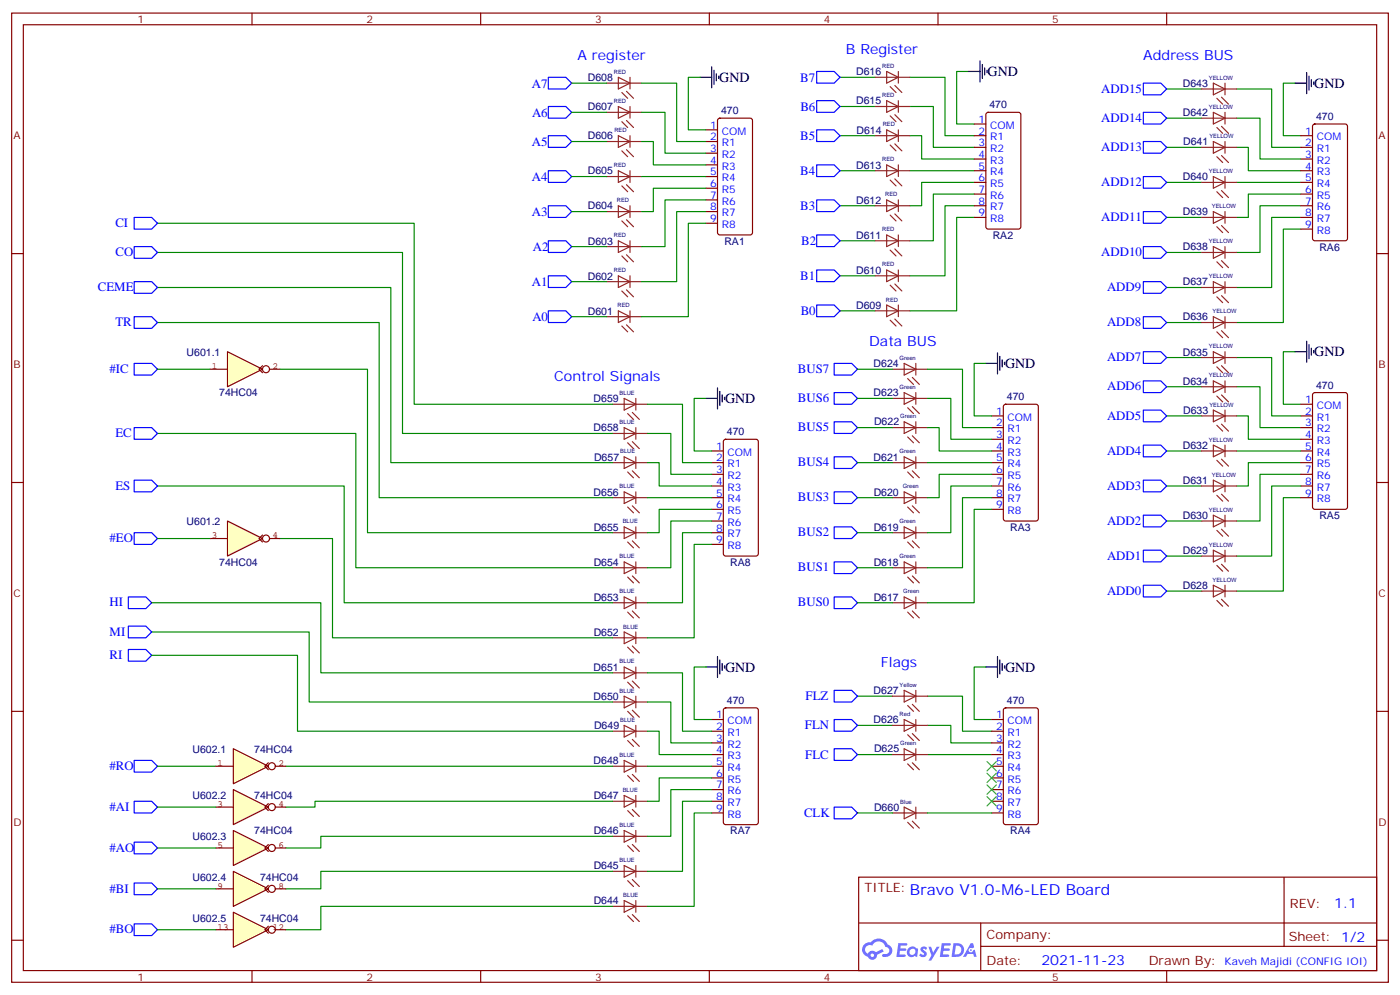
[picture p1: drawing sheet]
<svg xmlns="http://www.w3.org/2000/svg" width="423mm" height="301mm" viewBox="0 0 423 301" stroke-linecap="round" stroke-linejoin="round" font-family="sans-serif">
<g fill="none" stroke="#870000" stroke-width=".35">
<path d="M3.5 4h416.3v292.8h-416.3zM7.1 7.5h409.2v285.7h-409.2zM76.2 4v3.5M145.3 4v3.5M214.5 4v3.5M283.6 4v3.5M352.8 4v3.5M3.5 76.6h3.6M416.3 76.6h3.5M3.5 145.8h3.6M416.3 145.8h3.5M3.5 214.9h3.6"/>
<path d="M416.3 214.9h3.5M259.6 265h156.7v28.2h-156.7zM259.7 278.9h156.4M296.6 278.9v14.1M388.3 265v20.9M3.5 284.1h3.6M76.2 293.2v3.6M145.3 293.2v3.6M214.5 293.2v3.6M283.6 293.2v3.6M296.6 285.9h119.5M352.8 293.2v3.6"/>
<path d="M416.3 284.1h3.5"/>
</g>
<g fill="#5487ff">
<path d="M278.6 286.2a1.22 1.22 0 0 1 1.7 .2l-.3 .6a.47 .47 0 0 0-.4-.4 .47 .47 0 0 0-.5 .2l.2 .2a1.14 1.14 0 0 1 .7 1.8 1.14 1.14 0 0 1-1.9 0l-.2-.2 .5-.6 .7 .5a.29 .29 0 0 0 .4-.3 .29 .29 0 0 0-.3-.3 1.04 1.04 0 0 1-.6-1.7z"/>
<path d="M271.6 284.9h2.4l.3 .2-.1 .5-1.8 .1-.2 .8h1.6l.3 .4-.4 .4h-1.6l-.1 1.1h1.7l.2 .3-.2 .3-2.7 .1z"/>
<path d="M284.8 284.9h2.3l.4 .2-.2 .5-1.8 .1-.1 .8h1.5l.3 .4-.4 .4h-1.5l-.2 1.1h1.7l.2 .3-.2 .3-2.6 .1z"/>
<path d="M293.5 284.9h.7l.4 1.3-.6 .3a.69 .69 0 0 0-1.1 .3 .69 .69 0 0 0 .5 .9 .69 .69 0 0 0 .9-.6l.4-.2 .6 2.2h-.8l-.2-.9h-1.7l-.5 .9h-.9z"/>
<path d="M280.8 286h.7l.7 1.8 1.1-1.8h.8l-2.5 4.2h-.9l1-1.5z"/>
<path d="M288.3 284.9l-.6 4.2h1.4a2.11 2.11 0 0 0 2.4-2.1 2.11 2.11 0 0 0-2.5-2.1zM289 285.7a1.43 1.43 0 0 1 1.7 1.6 1.43 1.43 0 0 1-2 1.1z"/>
<path d="M274.6 286.6a1.54 1.54 0 0 0 0 2.1 1.54 1.54 0 0 0 2.1 .1l.6 .3 .3-2.3-.1-.3h-.5a1.49 1.49 0 0 0-2.4 .1zM274.9 287.6a.95 .95 0 0 1 1.9 0 .95 .95 0 0 1-1.9 0z"/>
<path d="M261.4 285.3a2.18 2.18 0 0 0 1 3.7 1.44 1.44 0 0 0 1.7 .9 1.44 1.44 0 0 0 1.1-1.4l2-1-.4-.8-1.9 1a1.47 1.47 0 0 0-2.5 .4 1.39 1.39 0 0 1-.6-1.9 1.39 1.39 0 0 1 2-.5 2.12 2.12 0 0 1 2.1-1.3 2.12 2.12 0 0 1 1.9 1.7 1.14 1.14 0 0 1 1.1 1.4 1.14 1.14 0 0 1-1.6 .7 .43 .43 0 0 0-.6 .4 .43 .43 0 0 0 .4 .5 1.98 1.98 0 0 0 2.6-1.2 1.98 1.98 0 0 0-1.3-2.6 3.1 3.1 0 0 0-5.2-.6l-.9 .1zM263.2 288.6a.55 .55 0 0 1 1.1 0 .55 .55 0 0 1-1.1 0z"/>
<circle cx="293.6" cy="287" r=".26"/>
</g>
<g fill="none" stroke="#8c2424" stroke-width=".35">
<path d="M183.4 33.9h10.6M183.4 25.1h10.6M187 23.4l3.5 1.7-3.5 1.8zM187 32.2l3.5 1.7-3.5 1.8zM188 36.8l1.8 1.7M188 27.9l1.8 1.8M189.4 36.4l2.2 2.1M189.4 27.6l2.2 2.1M190.5 23.4v3.5M190.5 32.2v3.5M264.6 23.4h10.6M264.6 32.2h10.6"/>
<path d="M268.1 21.6l3.5 1.8-3.5 1.7zM268.1 30.4l3.5 1.8-3.5 1.7zM268.1 39.2l3.5 1.8-3.5 1.8zM269.2 26.2l1.7 1.7M269.2 35l1.7 1.8M270.6 25.8l2.1 2.1M270.6 34.6l2.1 2.2M271.6 21.6v3.5M271.6 30.4v3.5M271.6 39.2v3.6M363.4 26.9h10.5M363.4 35.7h10.5"/>
<path d="M366.9 25.1l3.5 1.8-3.5 1.7zM366.9 33.9l3.5 1.8-3.5 1.8zM367.9 29.7l1.8 1.8M367.9 38.5l1.8 1.8M369.4 29.4l2.1 2.1M369.4 38.2l2.1 2.1M370.4 25.1v3.5M370.4 33.9v3.6M183.4 53.3h10.6M183.4 42.8h10.6M187 41l3.5 1.8-3.5 1.7zM187 51.6l3.5 1.7-3.5 1.8z"/>
<path d="M188 56.2l1.8 1.7M188 45.6l1.8 1.7M189.4 55.8l2.2 2.1M189.4 45.2l2.2 2.1M190.5 41v3.5M190.5 51.6v3.5M264.6 41h10.6M264.6 51.6h10.6M268.1 49.8l3.5 1.8-3.5 1.7zM269.2 43.8l1.7 1.8M269.2 54.4l1.7 1.8M270.6 43.5l2.1 2.1"/>
<path d="M270.6 54l2.1 2.2M271.6 49.8v3.5M363.4 44.5h10.5M363.4 55.1h10.5M366.9 42.8l3.5 1.7-3.5 1.8zM366.9 53.3l3.5 1.8-3.5 1.8zM367.9 47.3l1.8 1.8M367.9 57.9l1.8 1.8M369.4 47l2.1 2.1M369.4 57.6l2.1 2.1M370.4 42.8v3.5M370.4 53.3v3.6"/>
<path d="M183.4 63.9h10.6M183.4 74.5h10.6M187 62.2l3.5 1.7-3.5 1.8zM187 72.7l3.5 1.8-3.5 1.8zM188 66.7l1.8 1.8M188 77.3l1.8 1.8M189.4 66.4l2.2 2.1M189.4 77l2.2 2.1M190.5 62.2v3.5M190.5 72.7v3.6M264.6 72.7h10.6M264.6 62.2h10.6"/>
<path d="M268.1 60.4l3.5 1.8-3.5 1.7zM268.1 71l3.5 1.7-3.5 1.8zM269.2 75.6l1.7 1.7M269.2 65l1.7 1.7M270.6 75.2l2.1 2.1M270.6 64.6l2.1 2.1M271.6 60.4v3.5M271.6 71v3.5M363.4 76.3h10.5M363.4 65.7h10.5M366.9 63.9l3.5 1.8-3.5 1.8zM366.9 74.5l3.5 1.8-3.5 1.7z"/>
<path d="M367.9 79.1l1.8 1.8M367.9 68.5l1.8 1.8M369.4 78.7l2.1 2.2M369.4 68.2l2.1 2.1M370.4 63.9v3.6M370.4 74.5v3.5M183.4 95.7h10.6M183.4 85.1h10.6M187 83.3l3.5 1.8-3.5 1.8zM187 93.9l3.5 1.8-3.5 1.7zM188 98.5l1.8 1.8M188 87.9l1.8 1.8"/>
<path d="M189.4 98.1l2.2 2.2M189.4 87.6l2.2 2.1M190.5 83.3v3.6M190.5 93.9v3.5M264.6 83.3h10.6M264.6 93.9h10.6M268.1 92.1l3.5 1.8-3.5 1.8zM268.1 81.6l3.5 1.7-3.5 1.8zM269.2 86.1l1.7 1.8M269.2 96.7l1.7 1.8M270.6 85.8l2.1 2.1M270.6 96.4l2.1 2.1"/>
<path d="M271.6 81.6v3.5M271.6 92.1v3.6M363.4 86.9h10.5M363.4 97.4h10.5M366.9 85.1l3.5 1.8-3.5 1.7zM366.9 95.7l3.5 1.7-3.5 1.8zM367.9 89.7l1.8 1.7M369.4 89.3l2.1 2.1M369.4 99.9l2.1 2.1M370.4 85.1v3.5M370.4 95.7v3.5M269.9 111.5h10.6"/>
<path d="M273.4 109.8l3.5 1.7-3.5 1.8zM273.4 118.6l3.5 1.8-3.5 1.7zM274.5 114.4l1.7 1.7M275.9 114l2.1 2.1M276.9 109.8v3.5M276.9 118.6v3.5M363.4 108h10.5M363.4 116.8h10.5M366.9 106.3l3.5 1.7-3.5 1.8zM366.9 115.1l3.5 1.7-3.5 1.8zM367.9 100.3l1.8 1.7M367.9 110.8l1.8 1.8"/>
<path d="M367.9 119.7l1.8 1.7M369.4 110.5l2.1 2.1M369.4 119.3l2.1 2.1M370.4 106.3v3.5M370.4 115.1v3.5M185.2 139.8h10.6M185.2 131h10.6M185.2 122.1h10.6M188.7 138l3.6 1.8-3.6 1.7zM188.7 120.4l3.6 1.7-3.6 1.8zM188.7 129.2l3.6 1.8-3.6 1.7zM189.8 133.8l1.8 1.7"/>
<path d="M189.8 125l1.8 1.7M191.2 133.4l2.1 2.1M191.2 124.6l2.1 2.1M192.3 120.4v3.5M192.3 129.2v3.5M192.3 138v3.5M269.9 139.8h10.6M269.9 129.2h10.6M269.9 120.4h10.6M273.4 127.4l3.5 1.8-3.5 1.8zM273.4 138l3.5 1.8-3.5 1.7zM274.5 132l1.7 1.8"/>
<path d="M274.5 123.2l1.7 1.8M275.9 131.7l2.1 2.1M275.9 122.8l2.1 2.2M276.9 127.4v3.6M276.9 138v3.5M363.4 125.7h10.5M363.4 136.2h10.5M366.9 123.9l3.5 1.8-3.5 1.7zM366.9 134.5l3.5 1.7-3.5 1.8zM367.9 128.5l1.8 1.7M367.9 139.1l1.8 1.7M369.4 128.1l2.1 2.1"/>
<path d="M369.4 138.7l2.1 2.1M370.4 123.9v3.5M370.4 134.5v3.5M185.2 150.4h10.6M188.7 148.6l3.6 1.8-3.6 1.7zM188.7 159.2l3.6 1.7-3.6 1.8zM189.8 153.2l1.8 1.7M189.8 142.6l1.8 1.8M191.2 152.8l2.1 2.1M191.2 142.2l2.1 2.2M192.3 148.6v3.5M192.3 159.2v3.5"/>
<path d="M269.9 150.4h10.6M273.4 148.6l3.5 1.8-3.5 1.7zM273.4 159.2l3.5 1.7-3.5 1.8zM274.5 153.2l1.7 1.7M274.5 142.6l1.7 1.8M275.9 152.8l2.1 2.1M275.9 142.2l2.1 2.2M276.9 148.6v3.5M276.9 159.2v3.5M363.4 157.4h10.5M363.4 146.8h10.5M366.9 145.1l3.5 1.7-3.5 1.8z"/>
<path d="M366.9 155.6l3.5 1.8-3.5 1.8zM367.9 149.6l1.8 1.8M369.4 159.9l2.1 2.1M369.4 149.3l2.1 2.1M370.4 145.1v3.5M370.4 155.6v3.6M185.2 160.9h10.6M185.2 171.5h10.6M188.7 169.8l3.6 1.7-3.6 1.8zM189.8 163.8l1.8 1.7M189.8 174.3l1.8 1.8M191.2 163.4l2.1 2.1"/>
<path d="M191.2 174l2.1 2.1M192.3 169.8v3.5M269.9 160.9h10.6M269.9 171.5h10.6M273.4 169.8l3.5 1.7-3.5 1.8zM274.5 163.8l1.7 1.7M274.5 174.3l1.7 1.8M275.9 163.4l2.1 2.1M275.9 174l2.1 2.1M276.9 169.8v3.5M363.4 168h10.5M363.4 178.6h10.5"/>
<path d="M366.9 166.2l3.5 1.8-3.5 1.8zM366.9 176.8l3.5 1.8-3.5 1.7zM367.9 170.8l1.8 1.8M367.9 160.2l1.8 1.8M369.4 170.5l2.1 2.1M370.4 166.2v3.6M370.4 176.8v3.5M185.2 182.1h10.6M185.2 192.7h10.6M188.7 180.3l3.6 1.8-3.6 1.8zM188.7 190.9l3.6 1.8-3.6 1.8zM189.8 195.5l1.8 1.8"/>
<path d="M189.8 184.9l1.8 1.8M191.2 195.2l2.1 2.1M191.2 184.6l2.1 2.1M192.3 180.3v3.6M192.3 190.9v3.6M269.9 182.1h10.6M273.4 180.3l3.5 1.8-3.5 1.8zM274.5 184.9l1.7 1.8M275.9 184.6l2.1 2.1M276.9 180.3v3.6M367.9 181.4l1.8 1.8M369.4 181l2.1 2.2"/>
<path d="M185.2 212.1h10.6M185.2 203.3h10.6M188.7 201.5l3.6 1.8-3.6 1.7zM188.7 210.3l3.6 1.8-3.6 1.8zM188.7 219.1l3.6 1.8-3.6 1.8zM189.8 214.9l1.8 1.8M189.8 206.1l1.8 1.8M191.2 214.6l2.1 2.1M191.2 205.7l2.1 2.2M192.3 201.5v3.5M192.3 210.3v3.6M192.3 219.1v3.6"/>
<path d="M185.2 231.5h10.6M185.2 220.9h10.6M188.7 229.7l3.6 1.8-3.6 1.8zM189.8 234.3l1.8 1.8M189.8 223.7l1.8 1.8M191.2 234l2.1 2.1M191.2 223.4l2.1 2.1M192.3 229.7v3.6M185.2 242.1h10.6M185.2 252.7h10.6M188.7 240.3l3.6 1.8-3.6 1.7zM188.7 250.9l3.6 1.8-3.6 1.7z"/>
<path d="M189.8 244.9l1.8 1.8M189.8 255.5l1.8 1.7M191.2 244.5l2.1 2.2M191.2 255.1l2.1 2.1M192.3 240.3v3.5M192.3 250.9v3.5M185.2 273.8h10.6M185.2 263.2h10.6M188.7 261.5l3.6 1.7-3.6 1.8zM188.7 272.1l3.6 1.7-3.6 1.8zM189.8 276.6l1.8 1.8M189.8 266.1l1.8 1.7"/>
<path d="M191.2 276.3l2.1 2.1M191.2 265.7l2.1 2.1M192.3 261.5v3.5M192.3 272.1v3.5"/>
</g>
<g fill="none" stroke="#870000" stroke-width=".35">
<path d="M213.4 39.2h3.6M217.2 35.9l.5-.2h9.1l.7 .4v34.2l-.4 .6-9.4 .1-.7-.5v-34.1zM294.6 37.5h3.5M298.3 34.1l.5-.2h9.2l.6 .5 .1 34.1-.5 .7h-9.4l-.6-.4-.1-34.2zM397.1 37.7l.5-.2h9.2l.6 .4 .1 34.1-.5 .7h-9.4l-.7-.4v-34.1zM213.4 42.8h3.6M213.4 46.3h3.6M213.4 49.8h3.6M213.4 53.3h3.6M213.4 56.9h3.6M294.6 41h3.5M294.6 44.5h3.5"/>
<path d="M294.6 48h3.5M294.6 51.6h3.5M294.6 55.1h3.5M294.6 58.6h3.5M393.3 41h3.6M393.3 44.5h3.6M393.3 48h3.6M393.3 51.6h3.6M393.3 55.1h3.6M393.3 58.6h3.6M213.4 60.4h3.6M213.4 63.9h3.6"/>
<path d="M213.4 67.5h3.6M294.6 62.2h3.5M294.6 65.7h3.5M393.3 62.2h3.6M393.3 65.7h3.6M393.3 69.2h3.6M397.1 118.8l.5-.2h9.2l.6 .4 .1 34.2-.5 .6-9.4 .1-.7-.5v-34.1zM215.2 136.2h3.5M215.2 139.8h3.5M219 132.9l.4-.2h9.2l.7 .4v34.2l-.5 .6-9.4 .1-.6-.5-.1-34.1zM299.9 125.7h3.5M299.9 129.2h3.5"/>
<path d="M299.9 132.7h3.5M299.9 136.2h3.5M299.9 139.8h3.5M303.6 122.3l.5-.2h9.2l.6 .5 .1 34.1-.5 .7h-9.4l-.7-.5v-34.1zM393.3 125.7h3.6M393.3 129.2h3.6M393.3 132.7h3.6M393.3 136.2h3.6M393.3 139.8h3.6M393.3 122.1h3.6M215.2 143.3h3.5M215.2 146.8h3.5"/>
<path d="M215.2 150.4h3.5M215.2 153.9h3.5M215.2 157.4h3.5M299.9 143.3h3.5M299.9 146.8h3.5M299.9 150.4h3.5M299.9 153.9h3.5M393.3 143.3h3.6M393.3 146.8h3.6M393.3 150.4h3.6M215.2 160.9h3.5M215.2 164.5h3.5"/>
<path d="M215.2 217.4h3.5M219 214.1l.4-.2h9.2l.7 .4v34.1l-.5 .7h-9.4l-.6-.4-.1-34.1zM215.2 220.9h3.5M215.2 224.4h3.5M215.2 228h3.5M215.2 231.5h3.5M215.2 235h3.5M215.2 238.5h3.5M215.2 242.1h3.5M215.2 245.6h3.5"/>
</g>
<g fill="none" stroke="#008700" stroke-width=".35">
<path d="M172.9 25.1h10.5M172.9 33.9h10.5M194 25.1h10.6v17.7h8.8M194 33.9h7.1v12.4h12.3M211.7 23.4h-3.6v15.8h5.3M254 32.2h10.6M254 23.4h10.6M275.2 32.2h7v12.3h12.4M275.2 23.4h10.6v17.6h8.8M292.8 21.6h-3.5v15.9h5.3M352.8 35.7h10.6M352.8 26.9h10.6"/>
<path d="M373.9 35.7h7.1v12.3h12.3M373.9 26.9h10.6v17.6h8.8M391.6 25.1h-3.5v15.9h5.2M172.9 53.3h10.5M172.9 42.8h10.5M194 42.8h3.6v7h15.8M194 53.3h19.4M213.4 56.9h-15.8v7h-3.6M254 51.6h10.6M254 41h10.6M275.2 41h3.5v7h15.9M275.2 51.6h19.4"/>
<path d="M294.6 58.6h-12.4v14.1h-7M294.6 55.1h-15.9v7.1h-3.5M352.8 55.1h10.6M352.8 44.5h10.6M373.9 44.5h3.6v7.1h15.8M373.9 55.1h19.4M393.3 58.6h-15.8v7.1h-3.6M47.6 67.5h77.6v54.6h60M47.6 76.3h74.1v54.7h63.5M172.9 63.9h10.5M172.9 74.5h10.5M213.4 60.4h-12.3v14.1h-7.1"/>
<path d="M213.4 63.9h-8.8v21.2h-10.6M213.4 67.5h-5.3v28.2h-14.1M254 72.7h10.6M254 62.2h10.6M294.6 65.7h-5.3v28.2h-14.1M294.6 62.2h-8.8v21.1h-10.6M352.8 76.3h10.6M352.8 65.7h10.6M393.3 69.2h-5.2v28.2h-14.2M393.3 65.7h-8.8v21.2h-10.6M393.3 62.2h-12.3v14.1h-7.1M47.6 86.9h70.6v52.9h67"/>
<path d="M47.6 97.4h67.1v53h70.5M172.9 85.1h10.5M172.9 95.7h10.5M254 93.9h10.6M254 83.3h10.6M352.8 97.4h10.6M352.8 86.9h10.6M259.3 111.5h10.6M280.5 111.5h10.5v17.7h8.9M298.1 109.8h-3.5v15.9h5.3M352.8 116.8h10.6M352.8 108h10.6"/>
<path d="M373.9 116.8h7.1v12.4h12.3M373.9 108h10.6v17.7h8.8M391.6 106.3h-3.5v15.8h5.2M47.6 131h60v40.5h77.6M195.8 122.1h10.6v17.7h8.8M195.8 131h7v12.3h12.4M195.8 139.8h3.5v7h15.9M213.4 120.4h-3.5v15.8h5.3M259.3 139.8h10.6M259.3 120.4h10.6M259.3 129.2h10.6M280.5 120.4h7v12.3h12.4"/>
<path d="M280.5 129.2h3.5v7h15.9M280.5 139.8h19.4M352.8 136.2h10.6M352.8 125.7h10.6M373.9 125.7h3.6v7h15.8M373.9 136.2h19.4M393.3 139.8h-15.8v7h-3.6M47.6 146.8h56.5v35.3h81.1M195.8 150.4h19.4M215.2 153.9h-15.9v7h-3.5M215.2 157.4h-12.4v14.1h-7M259.3 150.4h10.6"/>
<path d="M299.9 143.3h-15.9v7.1h-3.5M299.9 146.8h-12.4v14.1h-7M299.9 150.4h-8.9v21.1h-10.5M299.9 153.9h-5.3v28.2h-14.1M352.8 157.4h10.6M352.8 146.8h10.6M393.3 150.4h-5.2v28.2h-14.2M393.3 146.8h-8.8v21.2h-10.6M393.3 143.3h-12.3v14.1h-7.1M84.7 162.7h15.8v30h84.7M215.2 160.9h-8.8v21.2h-10.6M215.2 164.5h-5.3v28.2h-14.1"/>
<path d="M259.3 160.9h10.6M259.3 171.5h10.6M352.8 178.6h10.6M352.8 168h10.6M45.9 190.9h47.6v21.2h91.7M259.3 182.1h10.6M195.8 203.3h10.6v17.6h8.8M195.8 212.1h7v12.3h12.4M213.4 201.5h-3.5v15.9h5.3M86.4 231.5h98.8M195.8 220.9h3.5v7.1h15.9M195.8 231.5h19.4"/>
<path d="M215.2 235h-15.9v7.1h-3.5M215.2 238.5h-12.4v14.2h-7M185.2 242.1h-90v1.7h-8.8M185.2 252.7h-88.2v3.5h-10.6M215.2 242.1h-8.8v21.1h-10.6M215.2 245.6h-5.3v28.2h-14.1M185.2 263.2h-88.2v5.3h-10.6M185.2 273.8h-88.2v7.1h-10.6"/>
</g>
<g fill="none" stroke="#000" stroke-width=".35">
<path d="M296.3 18.4v6.4M297 19.5v4.2M211.7 23.4h3.5M215.2 20.2v6.3M215.9 21.2v4.3M216.6 22.3v2.1M217.3 23v.7M292.8 21.6h3.5M297.7 20.5v2.1M298.4 21.2v.7M391.6 25.1h3.5M395.1 21.9v6.4"/>
<path d="M395.8 23v4.2M396.5 24.1v2.1M397.2 24.8v.7M217 117.2v6.3M217.7 118.3v4.2M218.4 119.3v2.1M298.1 109.8h3.5M301.6 106.6v6.4M302.3 107.7v4.2M303 108.7v2.1M303.7 109.4v.7M391.6 106.3h3.5"/>
<path d="M395.1 103.1v6.3M395.8 104.1v4.3M396.5 105.2v2.1M397.2 105.9v.7M213.4 120.4h3.6M219.1 120v.7M217 198.3v6.4M217.7 199.4v4.2M213.4 201.5h3.6M218.4 200.4v2.2M219.1 201.2v.7"/>
</g>
<g fill="none" stroke="#00f" stroke-width=".35">
<path d="M165.8 23.4h5.3l1.8 1.7-1.8 1.8h-5.3zM165.8 32.2h5.3l1.8 1.7-1.8 1.8h-5.3zM246.9 39.2h5.3l1.8 1.8-1.8 1.8h-5.3zM246.9 30.4h5.3l1.8 1.8-1.8 1.7h-5.3zM246.9 21.6h5.3l1.8 1.8-1.8 1.7h-5.3zM345.7 33.9h5.3l1.8 1.8-1.8 1.8h-5.3zM345.7 25.1h5.3l1.8 1.8-1.8 1.7h-5.3zM165.8 41h5.3l1.8 1.8-1.8 1.7h-5.3zM165.8 51.6h5.3l1.8 1.7-1.8 1.8h-5.3zM246.9 49.8h5.3l1.8 1.8-1.8 1.7h-5.3zM345.7 53.3h5.3l1.8 1.8-1.8 1.8h-5.3zM345.7 42.8h5.3l1.8 1.7-1.8 1.8h-5.3z"/>
<path d="M40.6 74.5h5.3l1.7 1.8-1.7 1.7h-5.3zM40.6 65.7h5.3l1.7 1.8-1.7 1.7h-5.3zM165.8 62.2h5.3l1.8 1.7-1.8 1.8h-5.3zM165.8 72.7h5.3l1.8 1.8-1.8 1.8h-5.3zM246.9 71h5.3l1.8 1.7-1.8 1.8h-5.3zM246.9 60.4h5.3l1.8 1.8-1.8 1.7h-5.3zM345.7 74.5h5.3l1.8 1.8-1.8 1.7h-5.3zM345.7 63.9h5.3l1.8 1.8-1.8 1.8h-5.3zM40.6 95.7h5.3l1.7 1.7-1.7 1.8h-5.3zM40.6 85.1h5.3l1.7 1.8-1.7 1.7h-5.3zM165.8 83.3h5.3l1.8 1.8-1.8 1.8h-5.3zM165.8 93.9h5.3l1.8 1.8-1.8 1.7h-5.3z"/>
<path d="M246.9 92.1h5.3l1.8 1.8-1.8 1.8h-5.3zM246.9 81.6h5.3l1.8 1.7-1.8 1.8h-5.3zM345.7 95.7h5.3l1.8 1.7-1.8 1.8h-5.3zM345.7 85.1h5.3l1.8 1.8-1.8 1.7h-5.3zM40.6 109.8h5.3l1.7 1.7-1.7 1.8h-5.3zM252.2 109.8h5.3l1.8 1.7-1.8 1.8h-5.3zM252.2 118.6h5.3l1.8 1.8-1.8 1.7h-5.3zM345.7 115.1h5.3l1.8 1.7-1.8 1.8h-5.3zM345.7 106.3h5.3l1.8 1.7-1.8 1.8h-5.3zM40.6 129.2h5.3l1.7 1.8-1.7 1.7h-5.3zM252.2 127.4h5.3l1.8 1.8-1.8 1.8h-5.3zM252.2 138h5.3l1.8 1.8-1.8 1.7h-5.3z"/>
<path d="M345.7 134.5h5.3l1.8 1.7-1.8 1.8h-5.3zM345.7 123.9h5.3l1.8 1.8-1.8 1.7h-5.3zM40.6 145.1h5.3l1.7 1.7-1.7 1.8h-5.3zM252.2 148.6h5.3l1.8 1.8-1.8 1.7h-5.3zM252.2 159.2h5.3l1.8 1.7-1.8 1.8h-5.3zM345.7 155.6h5.3l1.8 1.8-1.8 1.8h-5.3zM345.7 145.1h5.3l1.8 1.7-1.8 1.8h-5.3zM40.6 160.9h5.3l1.7 1.8-1.7 1.8h-5.3zM252.2 169.8h5.3l1.8 1.7-1.8 1.8h-5.3zM345.7 176.8h5.3l1.8 1.8-1.8 1.7h-5.3zM345.7 166.2h5.3l1.8 1.8-1.8 1.8h-5.3zM38.8 196.2h5.3l1.8 1.8-1.8 1.7h-5.3z"/>
<path d="M38.8 189.2h5.3l1.8 1.7-1.8 1.8h-5.3zM38.8 180.3h5.3l1.8 1.8-1.8 1.8h-5.3zM252.2 180.3h5.3l1.8 1.8-1.8 1.8h-5.3zM40.6 229.7h5.3l1.7 1.8-1.7 1.8h-5.3zM40.6 254.4h5.3l1.7 1.8-1.7 1.8h-5.3zM40.6 242.1h5.3l1.7 1.7-1.7 1.8h-5.3zM40.6 279.1h5.3l1.7 1.8-1.7 1.7h-5.3zM40.6 266.8h5.3l1.7 1.7-1.7 1.8h-5.3z"/>
</g>
<path d="M68.8 106.3l10.6 5.2-10.6 5.3z" fill="#ffffc2" stroke="#850000" stroke-width=".35"/>
<g fill="none" stroke="#850000" stroke-width=".35">
<path d="M63.5 111.5h5.3M79.4 110.5l-1.1 1 1.1 1.1M81.5 111.5h3.2"/>
<circle cx="80.4" cy="111.5" r="1.06"/>
</g>
<path d="M68.8 157.4l10.6 5.3-10.6 5.3z" fill="#ffffc2" stroke="#850000" stroke-width=".35"/>
<g fill="none" stroke="#850000" stroke-width=".35">
<path d="M63.5 162.7h5.3M79.4 161.6l-1.1 1.1 1.1 1.1M81.5 162.7h3.2"/>
<circle cx="80.4" cy="162.7" r="1.06"/>
</g>
<path d="M47.6 111.5h15.9M84.7 111.5h26.4v49.4h74.1M47.6 162.7h15.9M45.9 198h44.1v22.9h95.2M45.9 182.1h51.1v21.2h88.2M47.6 231.5h17.7" fill="none" stroke="#008700" stroke-width=".35"/>
<path d="M70.6 226.2l10.5 5.3-10.5 5.3z" fill="#ffffc2" stroke="#850000" stroke-width=".35"/>
<g fill="none" stroke="#850000" stroke-width=".35">
<path d="M65.3 231.5h5.3M81.1 230.4l-1 1.1 1 1.1M83.3 231.5h3.1"/>
<circle cx="82.2" cy="231.5" r="1.06"/>
</g>
<path d="M70.6 238.5l10.5 5.3-10.5 5.3z" fill="#ffffc2" stroke="#850000" stroke-width=".35"/>
<g fill="none" stroke="#850000" stroke-width=".35">
<path d="M65.3 243.8h5.3M81.1 242.8l-1 1 1 1.1M83.3 243.8h3.1"/>
<circle cx="82.2" cy="243.8" r="1.06"/>
</g>
<path d="M70.6 250.9l10.5 5.3-10.5 5.3z" fill="#ffffc2" stroke="#850000" stroke-width=".35"/>
<g fill="none" stroke="#850000" stroke-width=".35">
<path d="M65.3 256.2h5.3M81.1 255.1l-1 1.1 1 1M83.3 256.2h3.1"/>
<circle cx="82.2" cy="256.2" r="1.06"/>
</g>
<path d="M70.6 263.2l10.5 5.3-10.5 5.3z" fill="#ffffc2" stroke="#850000" stroke-width=".35"/>
<g fill="none" stroke="#850000" stroke-width=".35">
<path d="M65.3 268.5h5.3M81.1 267.5l-1 1 1 1.1M83.3 268.5h3.1"/>
<circle cx="82.2" cy="268.5" r="1.06"/>
</g>
<path d="M70.6 275.6l10.5 5.3-10.5 5.3z" fill="#ffffc2" stroke="#850000" stroke-width=".35"/>
<g fill="none" stroke="#850000" stroke-width=".35">
<path d="M81.1 279.8l-1 1.1 1 1M65.3 280.9h5.3M83.3 280.9h3.1"/>
<circle cx="82.2" cy="280.9" r="1.06"/>
</g>
<g fill="none" stroke="#008700" stroke-width=".35">
<path d="M259.3 219.1h10.6M259.3 210.3h10.6M280.5 219.1h7v5.3h12.4M280.5 210.3h10.5v10.6h8.9M298.1 201.5h-3.5v15.9h5.3M259.3 228h10.6M280.5 228h19.4M47.6 243.8h17.7M47.6 256.2h17.7M259.3 245.6h10.6M280.5 245.6h19.4M47.6 268.5h17.7"/>
<path d="M47.6 280.9h17.7"/>
</g>
<path d="M252.2 217.4h5.3l1.8 1.7-1.8 1.8h-5.3zM252.2 208.6h5.3l1.8 1.7-1.8 1.8h-5.3zM252.2 226.2h5.3l1.8 1.8-1.8 1.7h-5.3zM252.2 243.8h5.3l1.8 1.8-1.8 1.8h-5.3z" fill="none" stroke="#00f" stroke-width=".35"/>
<path d="M301.6 198.3v6.4M302.3 199.4v4.2M298.1 201.5h3.5M303 200.4v2.2M303.7 201.2v.7" fill="none" stroke="#000" stroke-width=".35"/>
<path d="M299.9 217.4h3.5M303.6 214.1l.5-.2h9.2l.6 .4 .1 34.1-.5 .7h-9.4l-.7-.4v-34.1zM299.9 220.9h3.5M299.9 224.4h3.5M299.9 228h3.5M299.9 231.5h3.5M299.9 235h3.5M299.9 238.5h3.5M299.9 242.1h3.5M299.9 245.6h3.5" fill="none" stroke="#870000" stroke-width=".35"/>
<g fill="none" stroke="#8c2424" stroke-width=".35">
<path d="M269.9 210.3h10.6M269.9 219.1h10.6M273.4 208.6l3.5 1.7-3.5 1.8zM273.4 217.4l3.5 1.7-3.5 1.8zM274.5 213.1l1.7 1.8M275.9 212.8l2.1 2.1M276.9 208.6v3.5M276.9 217.4v3.5M269.9 228h10.6M273.4 226.2l3.5 1.8-3.5 1.7zM274.5 222l1.7 1.7M274.5 230.8l1.7 1.8"/>
<path d="M275.9 221.6l2.1 2.1M275.9 230.4l2.1 2.2M276.9 226.2v3.5M269.9 245.6h10.6M273.4 243.8l3.5 1.8-3.5 1.8zM274.5 248.4l1.7 1.8M275.9 248.1l2.1 2.1M276.9 243.8v3.6"/>
</g>
<path d="M298.4 230.1l2.9 2.8M298.4 233.6l2.9 2.8M298.4 237.1l2.9 2.9M301.3 230.1l-2.9 2.8M301.3 233.6l-2.9 2.8M301.3 237.1l-2.9 2.9M298.4 240.7l2.9 2.8M301.3 240.7l-2.9 2.8" fill="none" stroke="#3c3" stroke-width=".35"/>
<text font-size="4.6" fill="#00f" x="275.2" y="270.3">Bravo V1.0-M6-LED Board</text>
<g font-size="4.2" fill="#00f">
<text x="255.8" y="16.3">B Register</text>
<text x="174.6" y="18.1">A register</text>
<text x="345.7" y="18.1">Address BUS</text>
<text x="262.8" y="104.5">Data BUS</text>
<text x="167.6" y="115.1">Control Signals</text>
<text x="266.3" y="201.5">Flags</text>
<text x="403.4" y="274.3">1.1</text>
<text x="314.9" y="291.6">2021-11-23</text>
</g>
<g font-size="4.2">
<text x="298.6" y="23">GND</text>
<text x="217.5" y="24.7">GND</text>
<text x="397.4" y="26.5">GND</text>
<text x="397.4" y="107.6">GND</text>
<text x="303.9" y="111.2">GND</text>
<text x="219.3" y="121.7">GND</text>
<text x="219.3" y="202.9">GND</text>
<text x="303.9" y="202.9">GND</text>
</g>
<g font-size="3.9" fill="#00f">
<text x="160.8" y="26.5">A7</text>
<text x="242" y="24.8">B7</text>
<text x="333" y="28">ADD15</text>
<text x="160.9" y="35.3">A6</text>
<text x="242" y="33.6">B6</text>
<text x="333" y="36.8">ADD14</text>
<text x="160.8" y="44.2">A5</text>
<text x="242" y="42.4">B5</text>
<text x="333" y="45.6">ADD13</text>
<text x="242" y="53">B4</text>
<text x="160.8" y="54.7">A4</text>
<text x="333" y="56.2">ADD12</text>
<text x="160.8" y="65.3">A3</text>
<text x="242" y="63.6">B3</text>
<text x="34.9" y="68.6">CI</text>
<text x="333" y="66.8">ADD11</text>
<text x="34.9" y="77.4">CO</text>
<text x="161.1" y="75.9">A2</text>
<text x="242.3" y="74.1">B2</text>
<text x="333" y="77.4">ADD10</text>
<text x="29.6" y="88">CEME</text>
<text x="160.8" y="86.5">A1</text>
<text x="242" y="84.7">B1</text>
<text x="334.7" y="88">ADD9</text>
<text x="242.1" y="95.3">B0</text>
<text x="34.9" y="98.6">TR</text>
<text x="161" y="97.1">A0</text>
<text x="334.7" y="98.6">ADD8</text>
<text x="33.1" y="112.7">#IC</text>
<text x="241.3" y="112.7">BUS7</text>
<text x="334.7" y="109.1">ADD7</text>
<text x="334.8" y="118">ADD6</text>
<text x="241.3" y="121.5">BUS6</text>
<text x="241.3" y="130.3">BUS5</text>
<text x="334.7" y="126.8">ADD5</text>
<text x="34.9" y="132.1">EC</text>
<text x="334.7" y="137.4">ADD4</text>
<text x="241.3" y="140.9">BUS4</text>
<text x="34.9" y="147.9">ES</text>
<text x="334.7" y="147.9">ADD3</text>
<text x="241.3" y="151.5">BUS3</text>
<text x="334.7" y="158.5">ADD2</text>
<text x="33.1" y="163.8">#EO</text>
<text x="241.3" y="162.1">BUS2</text>
<text x="241.3" y="172.6">BUS1</text>
<text x="334.7" y="169.1">ADD1</text>
<text x="334.7" y="179.7">ADD0</text>
<text x="33.1" y="183.2">HI</text>
<text x="241.3" y="183.2">BUS0</text>
<text x="33.1" y="192">MI</text>
<text x="33.1" y="199.1">RI</text>
<text x="243.6" y="211.6">FLZ</text>
<text x="243.4" y="220.4">FLN</text>
<text x="33.1" y="232.6">#RO</text>
<text x="243.5" y="229.2">FLC</text>
<text x="33.1" y="245">#AI</text>
<text x="243.1" y="246.8">CLK</text>
<text x="33.1" y="257.3">#AO</text>
<text x="33.1" y="269.7">#BI</text>
<text x="33.1" y="282">#BO</text>
</g>
<g font-size="3.9" fill="#800">
<text x="261.4" y="269.6">TITLE:</text>
<text x="390" y="274.3">REV:</text>
<text x="298.3" y="283.8">Company:</text>
<text x="389.7" y="284.4">Sheet: 1/2</text>
<text x="298.3" y="291.5">Date:</text>
<text x="347.4" y="291.6">Drawn By:</text>
</g>
<g font-size="3.2" fill="#800">
<text x="41.6" y="6.9">1</text>
<text x="110.8" y="6.9">2</text>
<text x="179.9" y="6.9">3</text>
<text x="249.1" y="6.9">4</text>
<text x="318.2" y="6.9">5</text>
<text x="4.1" y="42.1">A</text>
<text x="416.8" y="42.1">A</text>
<text x="4.1" y="111.2">B</text>
<text x="416.8" y="111.2">B</text>
<text x="4.1" y="180.3">C</text>
<text x="416.8" y="180.3">C</text>
<text x="4.1" y="249.5">D</text>
<text x="416.8" y="249.5">D</text>
<text x="41.6" y="296.2">1</text>
<text x="110.8" y="296.2">2</text>
<text x="179.9" y="296.2">3</text>
<text x="249.1" y="296.2">4</text>
<text x="318.2" y="296.2">5</text>
</g>
<g font-size="3.2" fill="#000080">
<text x="258.9" y="22.7">D616</text>
<text x="177.7" y="24.5">D608</text>
<text x="357.7" y="26.3">D643</text>
<text x="177.7" y="33.3">D607</text>
<text x="218" y="34.5">470</text>
<text x="258.9" y="31.6">D615</text>
<text x="299.2" y="32.7">470</text>
<text x="357.7" y="35.1">D642</text>
<text x="259" y="40.4">D614</text>
<text x="397.9" y="36.3">470</text>
<text x="177.8" y="42.1">D606</text>
<text x="357.8" y="43.9">D641</text>
<text x="177.7" y="52.7">D605</text>
<text x="258.9" y="50.9">D613</text>
<text x="357.7" y="54.5">D640</text>
<text x="177.8" y="63.3">D604</text>
<text x="258.9" y="61.5">D612</text>
<text x="357.7" y="65">D639</text>
<text x="177.8" y="73.9">D603</text>
<text x="219.1" y="73.9">RA1</text>
<text x="258.9" y="72.1">D611</text>
<text x="300.2" y="72.2">RA2</text>
<text x="357.7" y="75.6">D638</text>
<text x="399" y="75.7">RA6</text>
<text x="258.9" y="82.7">D610</text>
<text x="177.8" y="84.5">D602</text>
<text x="357.7" y="86.2">D637</text>
<text x="177.7" y="95.1">D601</text>
<text x="258.9" y="93.3">D609</text>
<text x="357.7" y="96.8">D636</text>
<text x="56.4" y="107.4">U601.1</text>
<text x="357.7" y="107.4">D635</text>
<text x="264.2" y="110.9">D624</text>
<text x="66.3" y="119.8">74HC04</text>
<text x="264.2" y="119.8">D623</text>
<text x="357.7" y="116.2">D634</text>
<text x="397.9" y="117.4">470</text>
<text x="179.5" y="121.5">D659</text>
<text x="304.5" y="120.9">470</text>
<text x="357.8" y="125">D633</text>
<text x="179.5" y="130.3">D658</text>
<text x="219.8" y="131.5">470</text>
<text x="264.3" y="128.5">D622</text>
<text x="357.7" y="135.6">D632</text>
<text x="179.6" y="139.1">D657</text>
<text x="264.2" y="139.1">D621</text>
<text x="179.5" y="149.7">D656</text>
<text x="264.2" y="149.7">D620</text>
<text x="357.7" y="146.2">D631</text>
<text x="56.4" y="158.6">U601.2</text>
<text x="179.5" y="160.3">D655</text>
<text x="264.2" y="160.3">D619</text>
<text x="305.5" y="160.4">RA3</text>
<text x="357.7" y="156.8">D630</text>
<text x="399" y="156.8">RA5</text>
<text x="357.7" y="167.4">D629</text>
<text x="66.3" y="170.9">74HC04</text>
<text x="179.5" y="170.9">D654</text>
<text x="220.8" y="171">RA8</text>
<text x="264.2" y="170.9">D618</text>
<text x="357.7" y="177.9">D628</text>
<text x="179.5" y="181.5">D653</text>
<text x="264.2" y="181.5">D617</text>
<text x="179.5" y="192">D652</text>
<text x="179.5" y="202.7">D651</text>
<text x="264.2" y="209.7">D627</text>
<text x="179.5" y="211.5">D650</text>
<text x="219.8" y="212.6">470</text>
<text x="304.5" y="212.6">470</text>
<text x="179.6" y="220.3">D649</text>
<text x="264.2" y="218.5">D626</text>
<text x="58.2" y="227.4">U602.1</text>
<text x="76.9" y="227.4">74HC04</text>
<text x="264.3" y="227.3">D625</text>
<text x="179.5" y="230.9">D648</text>
<text x="58.2" y="241.4">U602.2</text>
<text x="76.9" y="241.4">74HC04</text>
<text x="179.5" y="241.4">D647</text>
<text x="264.3" y="245">D660</text>
<text x="58.2" y="253.8">U602.3</text>
<text x="76.9" y="252">74HC04</text>
<text x="179.5" y="252">D646</text>
<text x="220.8" y="252.1">RA7</text>
<text x="305.5" y="252.1">RA4</text>
<text x="179.5" y="262.6">D645</text>
<text x="58.2" y="266.2">U602.4</text>
<text x="78.6" y="266.2">74HC04</text>
<text x="179.5" y="273.2">D644</text>
<text x="58.2" y="278.5">U602.5</text>
<text x="78.6" y="278.5">74HC04</text>
</g>
<g font-size="3.2" fill="#00f">
<text x="214.8" y="38.9">1</text>
<text x="218.3" y="40.6">COM</text>
<text x="295.9" y="37.1">1</text>
<text x="295.9" y="40.6">2</text>
<text x="299.4" y="38.9">COM</text>
<text x="394.7" y="40.6">1</text>
<text x="214.8" y="42.4">2</text>
<text x="214.8" y="45.9">3</text>
<text x="218.3" y="44.2">R1</text>
<text x="218.3" y="47.7">R2</text>
<text x="295.9" y="44.2">3</text>
<text x="295.9" y="47.7">4</text>
<text x="299.4" y="42.4">R1</text>
<text x="299.4" y="45.9">R2</text>
<text x="394.7" y="44.2">2</text>
<text x="394.7" y="47.7">3</text>
<text x="398.2" y="42.4">COM</text>
<text x="398.2" y="45.9">R1</text>
<text x="214.8" y="49.5">4</text>
<text x="214.8" y="53">5</text>
<text x="218.3" y="51.2">R3</text>
<text x="295.9" y="51.2">5</text>
<text x="299.4" y="49.5">R3</text>
<text x="299.4" y="53">R4</text>
<text x="394.7" y="51.2">4</text>
<text x="398.2" y="49.5">R2</text>
<text x="398.2" y="53">R3</text>
<text x="214.8" y="56.5">6</text>
<text x="218.3" y="54.8">R4</text>
<text x="218.3" y="58.3">R5</text>
<text x="295.9" y="54.8">6</text>
<text x="295.9" y="58.3">7</text>
<text x="299.4" y="56.5">R5</text>
<text x="394.7" y="54.8">5</text>
<text x="394.7" y="58.3">6</text>
<text x="398.2" y="56.5">R4</text>
<text x="214.8" y="60">7</text>
<text x="214.8" y="63.6">8</text>
<text x="218.3" y="61.8">R6</text>
<text x="218.3" y="65.3">R7</text>
<text x="295.9" y="61.8">8</text>
<text x="295.9" y="65.3">9</text>
<text x="299.4" y="60">R6</text>
<text x="299.4" y="63.6">R7</text>
<text x="394.7" y="61.8">7</text>
<text x="394.7" y="65.3">8</text>
<text x="398.2" y="60">R5</text>
<text x="398.2" y="63.6">R6</text>
<text x="214.8" y="67.1">9</text>
<text x="218.3" y="68.9">R8</text>
<text x="299.4" y="67.1">R8</text>
<text x="394.7" y="68.9">9</text>
<text x="398.2" y="67.1">R7</text>
<text x="398.2" y="70.6">R8</text>
<text x="301.2" y="125.3">1</text>
<text x="394.7" y="121.8">1</text>
<text x="394.7" y="125.3">2</text>
<text x="398.2" y="123.5">COM</text>
<text x="301.2" y="128.8">2</text>
<text x="304.7" y="127.1">COM</text>
<text x="304.7" y="130.6">R1</text>
<text x="394.7" y="128.8">3</text>
<text x="398.2" y="127.1">R1</text>
<text x="398.2" y="130.6">R2</text>
<text x="216.5" y="135.9">1</text>
<text x="220" y="137.7">COM</text>
<text x="301.2" y="132.4">3</text>
<text x="301.2" y="135.9">4</text>
<text x="304.7" y="134.1">R2</text>
<text x="304.7" y="137.7">R3</text>
<text x="394.7" y="132.4">4</text>
<text x="394.7" y="135.9">5</text>
<text x="398.2" y="134.1">R3</text>
<text x="398.2" y="137.7">R4</text>
<text x="216.5" y="139.4">2</text>
<text x="216.5" y="142.9">3</text>
<text x="220" y="141.2">R1</text>
<text x="301.2" y="139.4">5</text>
<text x="301.2" y="142.9">6</text>
<text x="304.7" y="141.2">R4</text>
<text x="394.7" y="139.4">6</text>
<text x="394.7" y="142.9">7</text>
<text x="398.2" y="141.2">R5</text>
<text x="216.5" y="146.5">4</text>
<text x="220" y="144.7">R2</text>
<text x="220" y="148.2">R3</text>
<text x="301.2" y="146.5">7</text>
<text x="304.7" y="144.7">R5</text>
<text x="304.7" y="148.2">R6</text>
<text x="394.7" y="146.5">8</text>
<text x="398.2" y="144.7">R6</text>
<text x="398.2" y="148.2">R7</text>
<text x="216.5" y="150">5</text>
<text x="216.5" y="153.5">6</text>
<text x="220" y="151.8">R4</text>
<text x="220" y="155.3">R5</text>
<text x="301.2" y="150">8</text>
<text x="301.2" y="153.5">9</text>
<text x="304.7" y="151.8">R7</text>
<text x="304.7" y="155.3">R8</text>
<text x="394.7" y="150">9</text>
<text x="398.2" y="151.8">R8</text>
<text x="216.5" y="157.1">7</text>
<text x="216.5" y="160.6">8</text>
<text x="220" y="158.8">R6</text>
<text x="216.5" y="164.1">9</text>
<text x="220" y="162.3">R7</text>
<text x="220" y="165.9">R8</text>
<text x="216.5" y="217">1</text>
<text x="216.5" y="220.6">2</text>
<text x="220" y="218.8">COM</text>
<text x="301.2" y="217">1</text>
<text x="301.2" y="220.6">2</text>
<text x="304.7" y="218.8">COM</text>
<text x="216.5" y="224.1">3</text>
<text x="216.5" y="227.6">4</text>
<text x="220" y="222.3">R1</text>
<text x="220" y="225.8">R2</text>
<text x="301.2" y="224.1">3</text>
<text x="301.2" y="227.6">4</text>
<text x="304.7" y="222.3">R1</text>
<text x="304.7" y="225.8">R2</text>
<text x="216.5" y="231.1">5</text>
<text x="220" y="229.4">R3</text>
<text x="220" y="232.9">R4</text>
<text x="301.2" y="231.1">5</text>
<text x="304.7" y="229.4">R3</text>
<text x="304.7" y="232.9">R4</text>
<text x="216.5" y="234.7">6</text>
<text x="216.5" y="238.2">7</text>
<text x="220" y="236.4">R5</text>
<text x="220" y="240">R6</text>
<text x="301.2" y="234.7">6</text>
<text x="301.2" y="238.2">7</text>
<text x="304.7" y="236.4">R5</text>
<text x="304.7" y="240">R6</text>
<text x="216.5" y="241.7">8</text>
<text x="216.5" y="245.3">9</text>
<text x="220" y="243.5">R7</text>
<text x="301.2" y="241.7">8</text>
<text x="301.2" y="245.3">9</text>
<text x="304.7" y="243.5">R7</text>
<text x="220" y="247">R8</text>
<text x="304.7" y="247">R8</text>
<text x="370.3" y="291.6">Kaveh Majidi (CONFIG IOI)</text>
</g>
<g font-size="2.8" fill="#840000">
<text x="64" y="111.5">1</text>
<text x="82.4" y="111.5">2</text>
<text x="64" y="162.7">3</text>
<text x="82.4" y="162.7">4</text>
<text x="65.8" y="231.5">1</text>
<text x="84.2" y="231.5">2</text>
<text x="65.8" y="243.8">3</text>
<text x="84.2" y="243.8">4</text>
<text x="65.8" y="256.2">5</text>
<text x="84.2" y="256.2">6</text>
<text x="65.8" y="268.5">9</text>
<text x="84.2" y="268.5">8</text>
<text x="65.8" y="280.8">13</text>
<text x="82.5" y="280.8">12</text>
</g>
<g font-size="1.8" fill="#000080">
<text x="185.6" y="22.3">RED</text>
<text x="266.7" y="20.5">RED</text>
<text x="266.7" y="29.4">RED</text>
<text x="365.5" y="24.1">YELLOW</text>
<text x="185.6" y="31.1">RED</text>
<text x="365.5" y="32.9">YELLOW</text>
<text x="185.8" y="39.9">RED</text>
<text x="266.9" y="38.2">RED</text>
<text x="365.7" y="41.7">YELLOW</text>
<text x="185.6" y="50.5">RED</text>
<text x="266.7" y="48.8">RED</text>
<text x="365.5" y="52.3">YELLOW</text>
<text x="267.7" y="59.3">RED</text>
<text x="186.5" y="61.1">RED</text>
<text x="366.4" y="62.9">YELLOW</text>
<text x="185.6" y="71.7">RED</text>
<text x="266.7" y="69.9">RED</text>
<text x="365.5" y="73.4">YELLOW</text>
<text x="185.6" y="82.3">RED</text>
<text x="266.7" y="80.5">RED</text>
<text x="365.5" y="84">YELLOW</text>
<text x="186.7" y="92.9">RED</text>
<text x="267.9" y="91.1">RED</text>
<text x="366.6" y="94.6">YELLOW</text>
<text x="365.5" y="105.2">YELLOW</text>
<text x="272" y="108.7">Green</text>
<text x="187.4" y="119.3">BLUE</text>
<text x="272" y="117.5">Green</text>
<text x="365.5" y="114">YELLOW</text>
<text x="365.7" y="122.8">YELLOW</text>
<text x="187.4" y="128.1">BLUE</text>
<text x="272.2" y="126.4">Green</text>
<text x="187.5" y="136.9">BLUE</text>
<text x="272" y="136.9">Green</text>
<text x="365.5" y="133.4">YELLOW</text>
<text x="187.4" y="147.5">BLUE</text>
<text x="273" y="147.5">Green</text>
<text x="366.4" y="144">YELLOW</text>
<text x="365.5" y="154.6">YELLOW</text>
<text x="188.3" y="158.1">BLUE</text>
<text x="272" y="158.1">Green</text>
<text x="365.5" y="165.2">YELLOW</text>
<text x="187.4" y="168.7">BLUE</text>
<text x="272" y="168.7">Green</text>
<text x="187.4" y="179.3">BLUE</text>
<text x="273.1" y="179.3">Green</text>
<text x="366.6" y="175.8">YELLOW</text>
<text x="188.5" y="189.9">BLUE</text>
<text x="187.4" y="200.4">BLUE</text>
<text x="187.4" y="209.3">BLUE</text>
<text x="272" y="207.5">Yellow</text>
<text x="187.5" y="218.1">BLUE</text>
<text x="272" y="216.3">Red</text>
<text x="272.2" y="225.1">Green</text>
<text x="187.4" y="228.7">BLUE</text>
<text x="188.3" y="239.3">BLUE</text>
<text x="272.2" y="242.8">Blue</text>
<text x="187.4" y="249.8">BLUE</text>
<text x="187.4" y="260.4">BLUE</text>
<text x="188.5" y="271">BLUE</text>
</g>
</svg>
